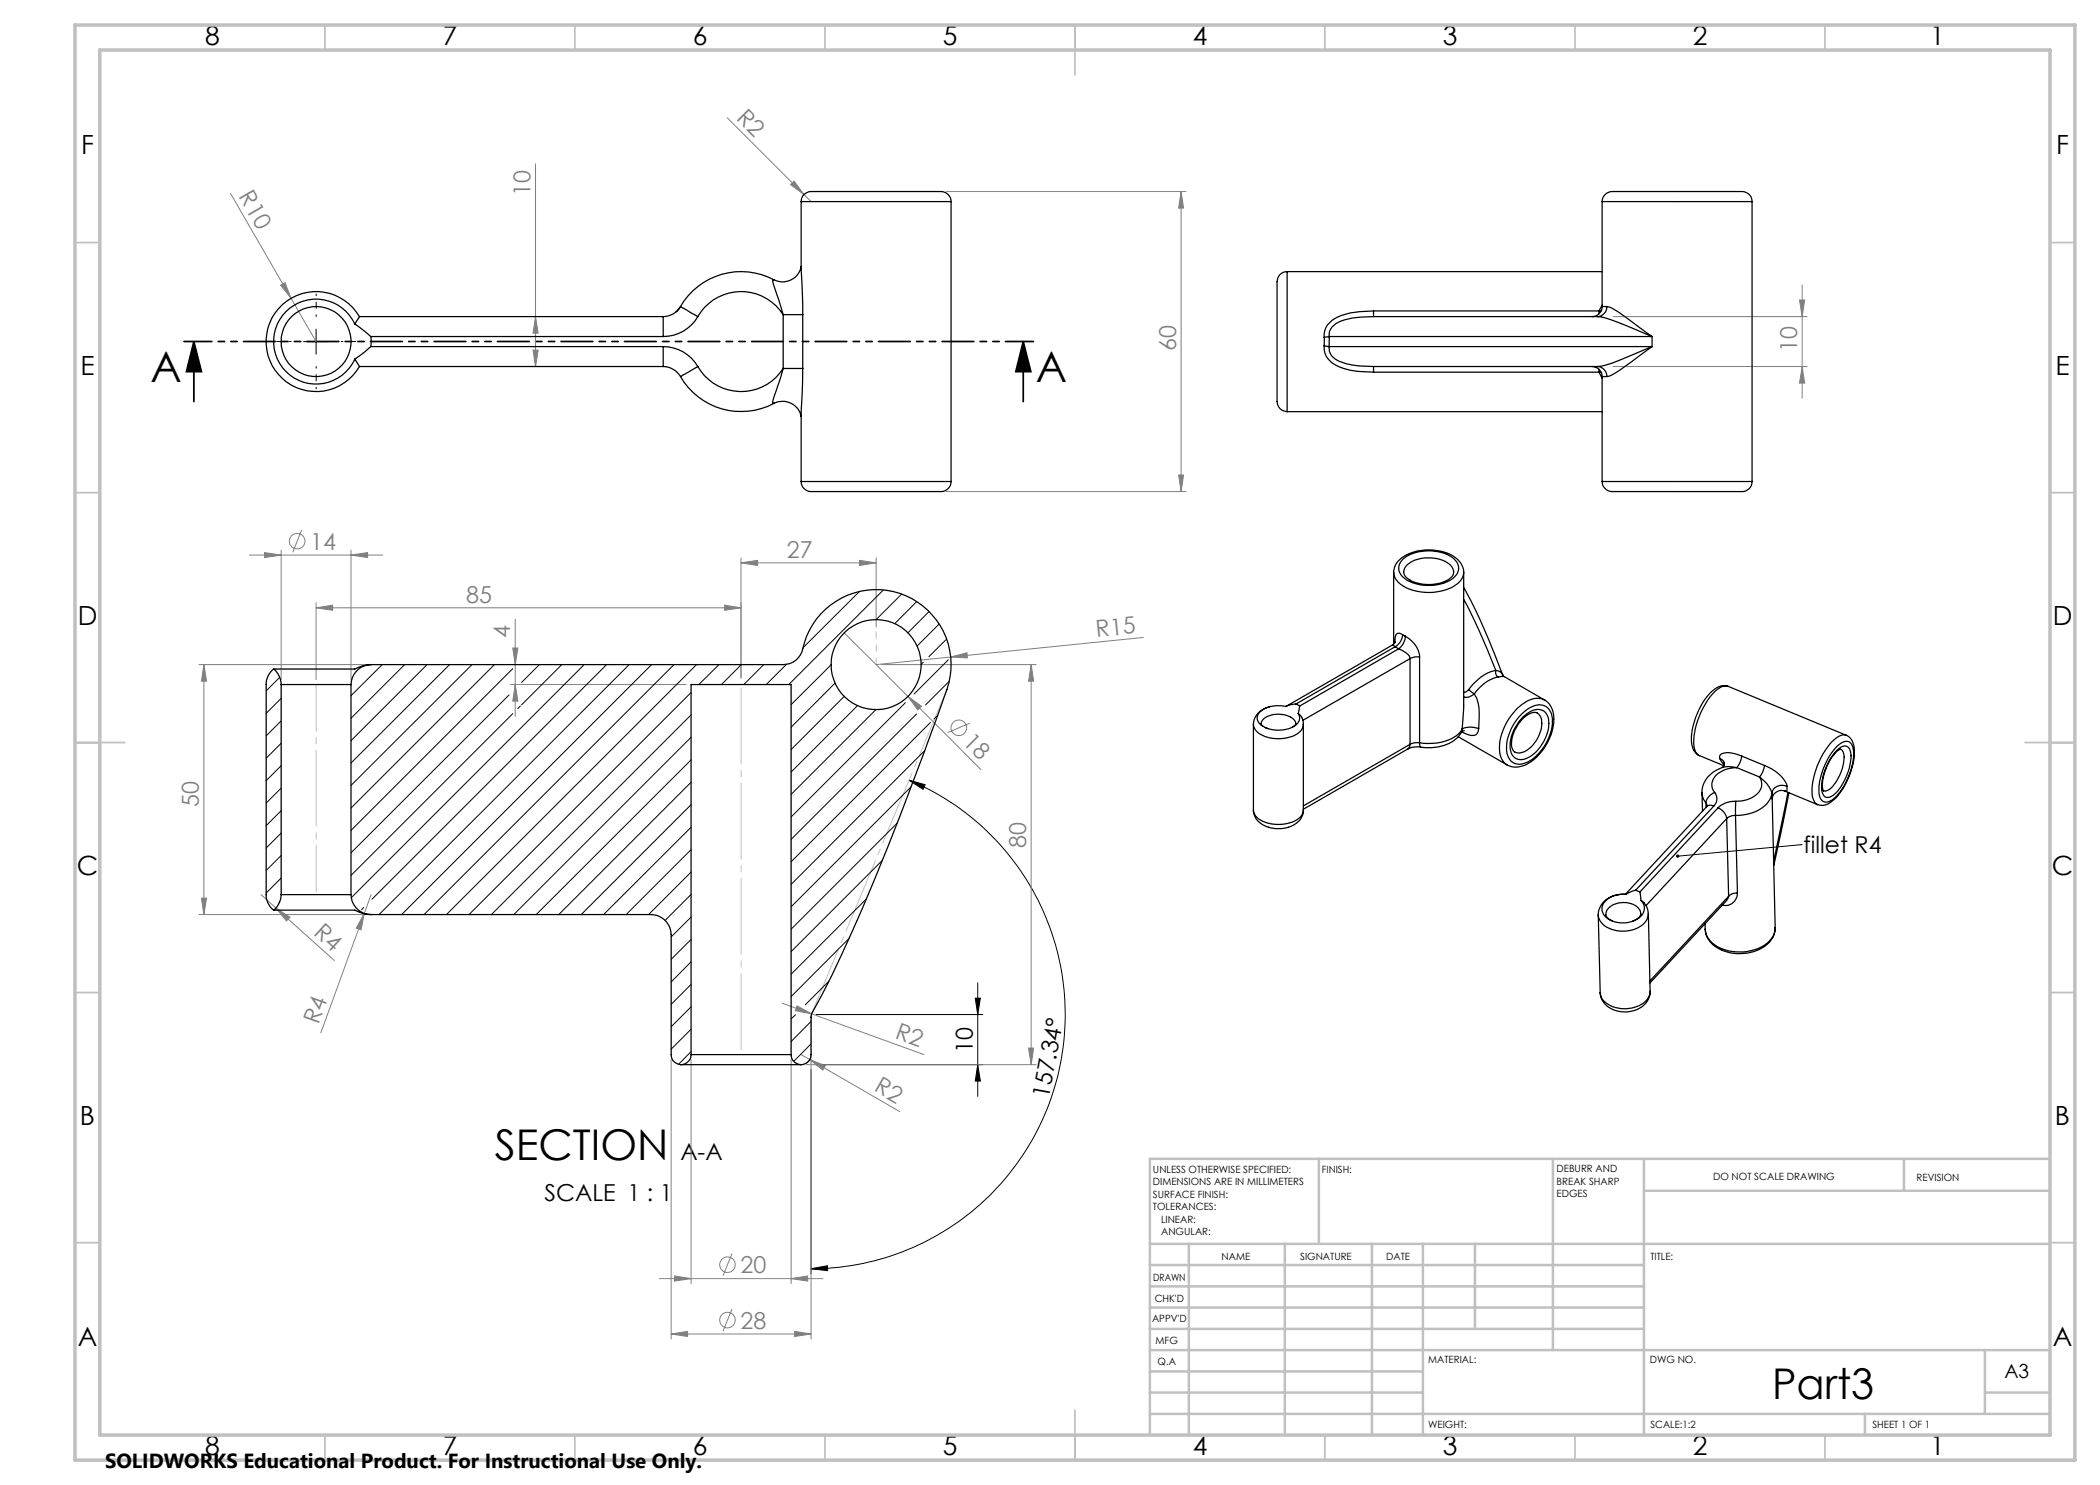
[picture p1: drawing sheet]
<svg xmlns="http://www.w3.org/2000/svg" width="420mm" height="297mm" viewBox="0 0 420 297" stroke-linecap="round" stroke-linejoin="round" font-family="sans-serif">
<g fill="none" stroke="#808080" stroke-width=".2">
<path d="M46.1 38.7l17.1 29.6M107.1 32.8v40.5M145.5 23.6l16.7 16.7M158.1 36.9l.7-.7 2 2.7zM189.2 38.3h48M236.2 38.3l.5 3.3h-1zM236.2 38.3v60M56.1 57l.9-.5 1.2 3.2zM360.4 57v22.7M106.6 70h1l-.5 3.3zM107.1 63.3l.5 3.3h-1zM322.6 63.3h38.8"/>
<path d="M322.6 73.3h38.8M359.9 60h1l-.5 3.3zM360.4 73.3l.5 3.3h-1zM189.2 98.3h48M235.7 95h1l-.5 3.3zM49.9 111h26.7M52.9 110.5l3.3 .5-3.3 .5zM56.2 110v25.9M60.3 106l-1.7 4.5M70.2 111l3.3-.5v1zM70.2 110v25.9M148.2 112.6l3.3-.5v1z"/>
<path d="M148.2 111.6v24M148.2 112.6h27M171.9 112.1l3.3 .5-3.3 .5zM175.2 111.6v13.8M39.8 132.9h33.4M40.8 132.9l.5 3.3h-1zM40.8 132.9v50M63.2 121.6l3.3-.6v1.1zM63.2 120.5v15.4M63.2 121.6h85M102.1 136.9h35.1M102.6 129.6h1l-.6 3.3z"/>
<path d="M103 136.9l.6 3.3h-1zM103 123.8v19.5M144.9 121l3.3 .6-3.3 .5zM168.8 126.6l12.8 12.7M176.2 132.9h31M181.6 139.3l2.7 1.9-.7 .8zM181.6 139.3l14.6 14.6M190.1 131.4l3.3-.8 .1 1zM206.2 132.9l.5 3.3h-1zM206.2 132.9v80M228.7 127.5l-53.5 5.4M194 144.6l-4.5 1.9"/>
<path d="M40.3 179.6h1l-.5 3.3zM52.2 178.9l3 2.7M74.2 178.9l-10 27.6M39.8 182.9h33.4M55.2 181.6l2.8 1.8-.7 .8zM55.2 181.6l11.7 10.5M72.8 182.7l-.6 3.2-.9-.3zM134.2 211.9v55.9M138.2 211.9v44.8M156.4 200.6l28.4 10.3M158.2 211.9v44.8M159.4 201.2l2.9 1.6-3.2-.7z"/>
<path d="M160.2 210.9l1.8 1M161.2 212.9h46M162 211.9l18 10.4M162 211.9l3.1 1.2-.5 .9zM162.2 211.9v55.9M162.2 211a2.02 2.02 0 0 1-1.1 1.7M205.7 209.6h1l-.5 3.3zM131.9 255.7h32.7M134.9 255.2l3.3 .5-3.3 .5zM146.4 250.7l-1.8 4.5M158.2 255.7l3.3-.5v1zM134.2 266.8l3.3-.5v1z"/>
<path d="M134.2 266.8h28M146.4 261.8l-1.8 4.4M158.9 266.3l3.3 .5-3.3 .5z"/>
<circle cx="59.4" cy="108.2" r="1.56"/>
<circle cx="191.8" cy="145.6" r="1.56"/>
<circle cx="145.5" cy="253" r="1.56"/>
<circle cx="145.5" cy="264" r="1.55"/>
</g>
<path d="M38.8 68.3l1.5 6h-3zM38.8 68.3v12M204.6 68.3l1.6 6h-3zM204.6 68.3v12" fill="none" stroke="#000" stroke-width=".35"/>
<g fill="none" stroke="#000" stroke-width=".2">
<path d="M60.7 68.3h5M63.2 65.8v5M181.8 156l3.2 .9-.4 1zM181.8 156a50.8 50.8 0 0 1 30.3 56.9 50.8 50.8 0 0 1-49.9 40.8M360.2 168.9h.1M360.2 168.9l-24.6 2.3M195.1 199.6h1l-.6 3.3zM195.5 196.6v22.7M162.2 213.9v40.8M163.2 212.9h33.4M163.2 202.9h33.4M195.5 212.9l.6 3.3h-1z"/>
<path d="M162.2 253.7l3.3-.6v1z"/>
</g>
<path d="M58.2 68.3h-4.5M63.2 63.3v-4.5M63.2 73.3v4.5M68.2 68.3h4.5" fill="none" stroke="#000" stroke-width=".2" stroke-dasharray="15.2 1.3 1.3 1.3" stroke-dashoffset="14.9"/>
<path d="M206.7 68.3h-169.9" fill="none" stroke="#000" stroke-width=".35" stroke-dasharray="6.3 1.3 1.3 1.3 1.3 1.3" stroke-dashoffset=".8"/>
<path d="M148.2 210.9v-74.3" fill="none" stroke="#c0c0c0" stroke-width=".2" stroke-dasharray="15.2 1.3 1.3 1.3" stroke-dashoffset="-1"/>
<path d="M63.2 136.9v41.5" fill="none" stroke="#c0c0c0" stroke-width=".2" stroke-dasharray="15.2 1.3 1.3 1.3" stroke-dashoffset="5.9"/>
<path d="M175.2 132.9v-6.6" fill="none" stroke="#c0c0c0" stroke-width=".2" stroke-dasharray="15.2 1.3 1.3 1.3" stroke-dashoffset="13.9"/>
<path d="M162.2 212.9v-10" fill="none" stroke="#c0c0c0" stroke-width=".2" stroke-dasharray="15.2 1.3 1.3 1.3" stroke-dashoffset="12.1"/>
<path d="M162.2 202.9l27.2-65" fill="none" stroke="#c0c0c0" stroke-width=".2" stroke-dasharray="15.2 1.3 1.3 1.3" stroke-dashoffset="1"/>
<g fill="none" stroke="#c0c0c0" stroke-width=".35">
<path d="M65 5v5M115 5v5M165 5v5M215 5v10M265 5v5M315 5v5M365 5v5M15 48.5h5M410 48.5h5M15 98.5h5M410 98.5h5M15 148.5h10"/>
<path d="M405 148.5h10M15 198.5h5M410 198.5h5M15 248.5h5M410 248.5h5M65 287v5M115 287v5M165 287v5M215 282v10M265 287v5M315 287v5M365 287v5"/>
</g>
<g fill="none" stroke="#c0c0c0" stroke-width=".5">
<path d="M263.8 231.8v17M310.6 231.8v38.2M328.8 231.8v55.2M328.8 238.2h81.2M380.8 231.8v6.4M410 231.8h-180v55.2M230 248.8h180M230 257.3h98.8M230 253h98.8M237.8 248.8v38.2M257 248.8v38.2M274.4 248.8v38.2"/>
<path d="M284.6 248.8v38.2M295 248.8v17M230 265.8h98.8M230 261.5h98.8M230 278.5h54.6M230 274.3h54.6M230 270h180M397 278.5h13M397 270v12.8M230 282.8h180M373 282.8v4.2"/>
</g>
<path d="M15 5h400v287h-400zM20 10h390v277h-390z" fill="none" stroke="#c0c0c0" stroke-width=".7"/>
<g fill="#000">
<path d="M335.3 171a.34 .34 0 0 1 .5 0 .34 .34 0 0 1-.1 .5 .34 .34 0 0 1-.5-.2l.4-.1-.4 .1z"/>
<path d="M204.6 68.3l1.6 6h-3zM38.8 68.3l1.5 6h-3z"/>
<path d="M195.5 212.9l.6 3.3h-1zM195.1 199.6h1l-.6 3.3z"/>
<path d="M162.2 253.7l3.3-.6v1zM181.8 156l3.2 .9-.4 1z"/>
</g>
<g fill="#808080">
<path d="M56.1 57l.9-.5 1.2 3.2z"/>
<path d="M158.1 36.9l.7-.7 2 2.7z"/>
<path d="M190.1 131.4l3.3-.8 .1 1z"/>
<path d="M72.8 182.7l-.6 3.2-.9-.3z"/>
<path d="M181.6 139.3l2.7 1.9-.7 .8z"/>
<path d="M55.2 181.6l2.8 1.8-.7 .8z"/>
<path d="M162 211.9l3.1 1.2-.5 .9z"/>
<path d="M159.4 201.2l2.9 1.6-3.2-.7z"/>
<path d="M148.2 112.6l3.3-.5v1zM171.9 112.1l3.3 .5-3.3 .5z"/>
<path d="M144.9 121l3.3 .6-3.3 .5zM63.2 121.6l3.3-.6v1.1z"/>
<path d="M206.2 132.9l.5 3.3h-1zM205.7 209.6h1l-.5 3.3z"/>
<path d="M134.9 255.2l3.3 .5-3.3 .5zM158.2 255.7l3.3-.5v1zM52.9 110.5l3.3 .5-3.3 .5zM70.2 111l3.3-.5v1z"/>
<path d="M158.9 266.3l3.3 .5-3.3 .5zM134.2 266.8l3.3-.5v1z"/>
<path d="M359.9 60h1l-.5 3.3zM360.4 73.3l.5 3.3h-1z"/>
<path d="M235.7 95h1l-.5 3.3zM236.2 38.3l.5 3.3h-1zM40.3 179.6h1l-.5 3.3zM40.8 132.9l.5 3.3h-1zM103 136.9l.6 3.3h-1zM102.6 129.6h1l-.6 3.3z"/>
<path d="M107.1 63.3l.5 3.3h-1zM106.6 70h1l-.5 3.3z"/>
</g>
<g fill="none" stroke="#000" stroke-width=".25">
<path d="M154.8 55.9l-.2 .1v.4l2 6.5M154.8 55.9a14 14 0 0 0-18.7 5.4M160.2 40.3a2.23 2.23 0 0 1 2.7-2h23.8a3.5 3.5 0 0 1 3.2 .9l.3 1.1M160.2 53.3a3.7 3.7 0 0 1-5.4 2.6M160.2 40.3h30M160.2 40.3v13.6l.3 9M190.2 40.3v56M257.4 54.3a2.18 2.18 0 0 0-2 2.8v22a3.1 3.1 0 0 0 .9 2.9l1.1 .3M257.4 54.3v28M257.4 54.3h63M320.4 40.3a2.15 2.15 0 0 1 2.7-2h23.7a3.7 3.7 0 0 1 3.3 .9l.3 1.1M320.4 40.3h30"/>
<path d="M320.4 40.3v21M350.4 40.3v56M71 64.8l3.2 2.5M71 71.8l.9 1.5M71 64.8a8.5 8.5 0 0 0-13-3.2 8.5 8.5 0 0 0 0 13.4 8.5 8.5 0 0 0 13-3.2M71.9 63.3l-.9 1.5M71.9 63.3a10 10 0 0 0-15.1-2.7 10 10 0 0 0 0 15.4 10 10 0 0 0 15.1-2.7M71.9 63.3h60.7M71.9 73.3h60.7M74.2 67.3v2M74.2 69.3l-3.2 2.5M74.2 69.3h58.4"/>
<path d="M74.2 67.3h58.4M132.6 69.3a7.9 7.9 0 0 1 7 4M132.6 63.3v4M132.6 73.3a4.2 4.2 0 0 1 3.5 2M132.6 69.3v4M136 61.4l-.8 1M136.1 75.3a14 14 0 0 0 18.7 5.4M136.1 61.3l3.5 2M136.1 61.3a4 4 0 0 1-3.5 2M139.6 73.3l-3.5 2M139.6 73.3a10 10 0 0 0 17 .4M139.6 63.3a7.9 7.9 0 0 1-7 4"/>
<path d="M156.6 73.7l-1.9 5.9a.89 .89 0 0 0 0 1.1h.1M156.6 73.7h3.9M156.6 62.9h3.9M156.6 62.9a10 10 0 0 0-17 .4M156.6 62.9v10.8M160.5 73.7l-.3 9v13.6M160.5 62.9v10.8M264.8 69.2a4.1 4.1 0 0 0 3.1 4.2 16.1 16.1 0 0 0 6.8 1M264.8 69.2l1 .1M264.8 67.4v1.8M265.8 69.3a2.77 2.77 0 0 0 1.9 2.9 16.8 16.8 0 0 0 7 1.1M265.8 69.3h64.6"/>
<path d="M265.8 67.3v2M265.8 67.3h64.6M265.8 67.3l-1 .1M274.7 73.3h44.8M274.7 63.3a14.9 14.9 0 0 0-7.5 1.4 2.63 2.63 0 0 0-1.4 2.6M274.7 63.3h44.8M274.7 73.3v1.1M274.7 62.2a14.4 14.4 0 0 0-8.3 1.9 3.7 3.7 0 0 0-1.6 3.3M274.7 62.2v1.1M274.7 74.4h45.1M274.7 62.2h45.1M318.4 73.3a2.05 2.05 0 0 1 2 2"/>
<path d="M319.5 73.3a1.99 1.99 0 0 1 1.9 2M319.5 63.3a13.3 13.3 0 0 1 4.6 1.4l6.3 2.6M319.8 74.4l.6 1.2M319.8 73.9v.5M319.8 62.2v.6M319.8 62.2h.4M320.2 74.4h-.4M320.4 61.3a2.05 2.05 0 0 1-2 2M320.4 75.3h1M320.4 61.3h1M320.4 75.3v21M320.4 61l-.6 1.2"/>
<path d="M321.4 61.3a8.3 8.3 0 0 1 3.6 2l5.4 4M321.4 61.3a1.99 1.99 0 0 1-1.9 2M330.4 69.3l-5.4 4a8.3 8.3 0 0 1-3.6 2M330.4 69.3l-3.8 1.6a23.8 23.8 0 0 1-7.1 2.4M330.4 67.3v2M154.8 80.7a3.8 3.8 0 0 1 5.4 2.6M160.2 96.3a2.17 2.17 0 0 0 2.7 2h23.8a4.5 4.5 0 0 0 2.6-.3l.3-.3a1.78 1.78 0 0 0 .6-1.4M160.2 96.3h30M257.4 82.3h63M320.4 96.3a2.15 2.15 0 0 0 2.7 2h23.7a4.9 4.9 0 0 0 2.7-.3 1.82 1.82 0 0 0 .9-1.7M320.4 96.3h30M278.7 114.4v14.4"/>
<path d="M280.6 111.9a8.8 8.8 0 0 1 10.2-.2 2.35 2.35 0 0 1-.2 4 8.9 8.9 0 0 1-9.9-.2 2.3 2.3 0 0 1-.1-3.6zM281.4 113a7.3 7.3 0 0 1 8.7 0 1.71 1.71 0 0 1-.5 3 8 8 0 0 1-8.3-.5 1.61 1.61 0 0 1 .1-2.5zM292.7 114.4a4.7 4.7 0 0 0-4-4 9.5 9.5 0 0 0-9.2 1.9l-.5 .8-.3 1.4M292.7 117.5a118.8 118.8 0 0 1 7.8 17.5M292.7 114.4a3.7 3.7 0 0 1-2.4 3.1 10.6 10.6 0 0 1-10.3-.8l-.9-1-.4-1.2M292.7 114.4v27.3l-.3 4.1M292.7 119.9a104.6 104.6 0 0 1 6.5 14.2M54.7 133.8a3.9 3.9 0 0 0-1.5 3.1v42a3.9 3.9 0 0 0 1.5 3.1M54.7 133.8a4.1 4.1 0 0 1 1.5 3.1M56.2 136.9h14M56.2 136.9v42M70.2 136.9v42"/>
<path d="M74.2 132.9l-2.4 .5a2.33 2.33 0 0 1-1.9 .4h-15.2M74.2 132.9h.1M74.2 132.9a4.1 4.1 0 0 0-4 4M74.2 132.9h82.4a3.9 3.9 0 0 0 3.9-3.1 15 15 0 0 1 18.8-11.3 15 15 0 0 1 10.1 19.4l-.7 1.8a778.7 778.7 0 0 1-18.3 46.8 179.6 179.6 0 0 1-8.1 16.3l-.1 8.1a1.99 1.99 0 0 1-2 2M279 129.4l.8 .3M279 129.4l-.5-.4-21.4 12.3M279 129.4l-19.8 11.4M279.1 128.3l-.6 .7M279.8 129.7l.1 .1a4.5 4.5 0 0 1 2 1.6l.1 .3M279.8 129.7l-19.9 11.5M280.5 126.9l.6 .3M280.5 126.9a.86 .86 0 0 0-1-.2 .86 .86 0 0 0-.5 1v.8"/>
<path d="M280.5 126.9a3 3 0 0 1-1.5 2.5M281.1 127.2a5.4 5.4 0 0 1 2.8 4.2M281.1 127.2a3.4 3.4 0 0 1-1.3 2.5M282 131.7v17.2M282 131.7l-21.4 12.4M283.9 131.4a2.85 2.85 0 0 0-1.9 .3M283.9 131.4v17.2M293.8 137.9l1.1 .9M293.8 137.9l-.3 .2a.66 .66 0 0 1-.8 .3M294.9 138.8a8.8 8.8 0 0 1 .9 5.5l-.1 1.4M294.9 138.8a2.05 2.05 0 0 1-2.2 .5M299.2 134.1a8.9 8.9 0 0 0-5.4 3.8"/>
<path d="M299.2 134.1a1.18 1.18 0 0 0 .4 1.3M299.2 134.1l.9 .3 .4 .6M299.6 135.4a8 8 0 0 0-4.7 3.4M300.5 135l.3 .3M300.8 135.3l-1.2 .1M300.8 135.3l8.1 4.7M345.6 137.3a2.95 2.95 0 0 0-3.2 1 14.1 14.1 0 0 0-4.1 10.5 2.82 2.82 0 0 0 1.6 2.3M250.7 144.8a3.1 3.1 0 0 0 2.6 2.6 7.3 7.3 0 0 0 6.7-1.1l.6-.9 .1-.6M250.7 144.8v17.2M252.2 144.8l.4 .4M252.2 144.8a2.22 2.22 0 0 1 2.1-1.8 4.4 4.4 0 0 1 4.8 1.4 .75 .75 0 0 1-.7 1M253 145.5l.6 .2"/>
<path d="M253.5 141.5a3.8 3.8 0 0 0-2.8 3.3M253.9 141.4l-.3 .1M259.2 140.8l-2 .5a5.6 5.6 0 0 0-5.5 1.4 1.85 1.85 0 0 0 1.2 2.7 6.3 6.3 0 0 0 6.5-.7l.4-.5 .1-.6-.3-.9M259.2 140.8l.7 .4M259.6 142.7a2.33 2.33 0 0 1 1.1 2.1M259.9 141.2l-.3 1.5M260.7 144.8v17.2M281.6 149.8l-20.9 12.1M282 148.9l-.1 .5-.3 .4M282 148.9l-21.3 12.3M283.9 148.6a2.85 2.85 0 0 0-1.9 .3M283.9 148.6l.2 .8"/>
<path d="M284.1 149.4h-.4a3.5 3.5 0 0 0-2.1 .4M291.6 147.4l9.8 5.6M292.3 146.5a7.2 7.2 0 0 1-6.6 3l-1.6-.1M292.4 145.8a6.9 6.9 0 0 1-5.8 2.9l-2.7-.1M292.4 145.8l-.1 .7M292.9 146.2l-.6 .3M295.7 145.7a3.9 3.9 0 0 0-3.3 .1M295.7 145.7a1.3 1.3 0 0 1-.6 1.3 1.3 1.3 0 0 1-1.4 0l-1.3-.6M304.3 144a3.4 3.4 0 0 1 3-1.4 2.2 2.2 0 0 1 1 2.5 6.5 6.5 0 0 1-4 5.4 1.51 1.51 0 0 1-1.6-.3 1.51 1.51 0 0 1-.4-1.5 7.7 7.7 0 0 1 2-4.7zM304.3 142.9a5 5 0 0 1 4.2-1.9 3.1 3.1 0 0 1 2 3.8 9.9 9.9 0 0 1-5.4 7.8 2.65 2.65 0 0 1-3.8-2.8 10.2 10.2 0 0 1 3-6.9zM304.6 143.4a4.2 4.2 0 0 1 3.5-1.4 2.66 2.66 0 0 1 1.6 3.2 8.2 8.2 0 0 1-4.7 6.6 2.14 2.14 0 0 1-3-2 8.2 8.2 0 0 1 2.6-6.4zM308.9 140a3.7 3.7 0 0 0-4.1 .6 11.2 11.2 0 0 0-4.8 10.2l.5 1.3 .9 .9"/>
<path d="M308.9 140h.1M309 140a5.1 5.1 0 0 1 1.6 5.7 10.8 10.8 0 0 1-5.8 7.4 3.9 3.9 0 0 1-3.4-.1M339.9 151.1l4.9 2M342.9 158.5a1.97 1.97 0 0 1-.1 2.7M342.9 158.5a2.62 2.62 0 0 0-1.7 2.1M344 151.7l.8 1.2M344 151.7l.5 .3 .3 .5M344.5 153.5a5.5 5.5 0 0 0-4.1 5M344.5 153.5l.2-.1a5.6 5.6 0 0 1 2.6 .1M344.8 152.5a.9 .9 0 0 1-.3 1M347.3 153.5a5.4 5.4 0 0 0-4.7 2.4l-.2 .8v.7l.5 1.1M347.3 153.5l4.6 1.9"/>
<path d="M348.4 151.2a4.7 4.7 0 0 0-4.2-.4l-.3 .4 .1 .5M348.4 151.2a4.4 4.4 0 0 1-1.1 2.3M348.4 151.2l4.5 1.9M351.9 155.4a2.64 2.64 0 0 1-1.1 3.9l-1.4 .6-2.2 .4M351.9 155.4a5.7 5.7 0 0 1 2.5 3.2M352.9 153.1a6.8 6.8 0 0 1 4.5 4.2M352.9 153.1a4.4 4.4 0 0 1-1 2.3M354.4 158.6a4.9 4.9 0 0 1-3.5 3.8l-1.8 .5-2 .2M354.4 158.6v1.1M354.4 159.7l.6 25.8M354.4 159.7v.1M357 158.2a1.88 1.88 0 0 0-2.6 1.6"/>
<path d="M357 158.2l6.5 2.7M357.4 157.3a2.14 2.14 0 0 0-3 1.3M357.4 157.3v.8l-.4 .1M357.6 158.5l-2.9 13.8M357.8 158.5l-3 14.6M367.2 149.5a2.46 2.46 0 0 1 2.7-1.1 3.9 3.9 0 0 1 .7 3.7 13.3 13.3 0 0 1-4.1 7.9 1.54 1.54 0 0 1-1.8 .3 1.54 1.54 0 0 1-.9-1.6 13.5 13.5 0 0 1 3.4-9.2zM367.4 150a1.66 1.66 0 0 1 2.3-.5 5.1 5.1 0 0 1 .2 4.2 9.1 9.1 0 0 1-3.9 5.7 1.1 1.1 0 0 1-1.5-.9 10.7 10.7 0 0 1 2.9-8.5zM368.1 149.9a1.69 1.69 0 0 1 .7 1.9 9.1 9.1 0 0 1-3 6.1l-.5 .3-.6-.1a4.7 4.7 0 0 1 .2-3.6 7.7 7.7 0 0 1 3.2-4.6h.1M369.3 147.1a3.6 3.6 0 0 1 1.6 3.7 14.7 14.7 0 0 1-4.4 9.4 2.89 2.89 0 0 1-3 .7M369.3 147.1a2.56 2.56 0 0 0-2.6 .9 14.8 14.8 0 0 0-4.2 11.5l.4 .9 .6 .5M369.3 147.1l-23.7-9.8a2.84 2.84 0 0 0-2.9 1.3 15.6 15.6 0 0 0-3.9 10.7l.3 1.1 .8 .7M56.2 178.9a4.1 4.1 0 0 1-1.5 3.1"/>
<path d="M56.2 178.9h14M70.2 178.9a4 4 0 0 0 4 4M250.7 162a3.7 3.7 0 0 0 3.1 3.4M250.7 162a3.1 3.1 0 0 0 2.6 2.5 7.3 7.3 0 0 0 6.7-1.1l.6-.9 .1-.5M260.7 162a3.6 3.6 0 0 1-3 3.4 7.1 7.1 0 0 1-4 0M325.2 178.9a5 5 0 0 0-5.5 3.5v.6M325.2 178.9a4.7 4.7 0 0 0-4.7 2.1 2.56 2.56 0 0 0 2.1 3.3 5.3 5.3 0 0 0 6-1.6 2.11 2.11 0 0 0-.4-2.6M327.1 178l.9 .4M327.1 178l-1.9 .9M328 178.4l.2 1.7M341.2 160.6l.2 .4-.1 .3M341.2 160.6l-.5-.8-.3-1.3 .1 3.7"/>
<path d="M341.2 160.6v.9M341.3 161.3l-16.2 17.6M342.8 161.2l-.9-.2-.6 .3M342.8 161.2l-15.7 16.8M343.6 161.6a2.77 2.77 0 0 1 1.7 2.1M343.6 161.6l-15.6 16.8M345.3 163.7l.4 15.5M345.3 163.7l-16.1 17.4M345.7 179.2l-.4 .9M345.7 179.2l-15.7 17M347.1 163.1a2.68 2.68 0 0 0-1.8 .6M347.1 163.1l.4 15.5"/>
<path d="M347.2 160.3a4.6 4.6 0 0 0-3.6 1.3M347.2 160.3l-.1 2.8M347.5 178.6a2.33 2.33 0 0 0-1.8 .6M347.5 178.6a2.43 2.43 0 0 1-3 2.4M54.7 182h15.2a2.33 2.33 0 0 1 1.9 .4l1.2 .4 1.2 .1M74.2 182.9h.1M74.2 182.9h56a4.1 4.1 0 0 1 4 4v24a1.99 1.99 0 0 0 2 2M319.7 183l.3 15.5M322.5 184.2a1.44 1.44 0 0 1-1.3-1.1 1.44 1.44 0 0 1 .6-1.5 4.6 4.6 0 0 1 5.9 0 1.27 1.27 0 0 1-.4 2.2l-.8 .4M328.2 180.1a3.2 3.2 0 0 1 1.5 2.6M329.7 182.7a3.9 3.9 0 0 1-3.7 3.4 6.1 6.1 0 0 1-5.7-1.6l-.4-.6-.2-.9M329.7 182.7l.3 15.6"/>
<path d="M330 198.3a4.5 4.5 0 0 1-4.6 4.1 4.9 4.9 0 0 1-5.3-3.2l-.1-.7M330 198.3a3.7 3.7 0 0 1-3.1 3.2 6.1 6.1 0 0 1-6.5-1.8l-.4-1.2M341 184.7v1.1M345.3 180.1l-15.3 16.5M355 185.5a5.1 5.1 0 0 1-3.7 4.6 8.4 8.4 0 0 1-9.4-1.9l-.7-1.2-.1-1.2M355 185.5a5 5 0 0 1-3.8 4.4 8.9 8.9 0 0 1-9.2-1.7l-.5-.8-.5-1.6M136.2 212.9h24M138.2 210.9a2.05 2.05 0 0 1-2 2M138.2 210.9h20M138.2 210.9v-74h20v74M158.2 210.9a2.05 2.05 0 0 0 2 2"/>
<circle cx="63.2" cy="68.3" r="7"/>
<circle cx="175.2" cy="132.9" r="9"/>
</g>
<g fill="none" stroke="#000" stroke-width=".2">
<path d="M171.9 118.3l-11.3 11.3M176.7 118l-18.9 18.9M180.3 118.8l-5.1 5.1M56 135.5l-2.8 2.7M56.2 139.7l-3 3M76.4 132.9l-6.2 6.2M80.9 132.9l-10.7 10.7M85.4 132.9l-15.2 15.2M89.9 132.9l-19.7 19.7M94.4 132.9l-24.2 24.2M98.9 132.9l-28.7 28.7M101.8 139l-31.6 31.6"/>
<path d="M102.6 133.7l-32.4 32.4M107.9 132.9l-3.6 3.6M112.4 132.9l-8.1 8.1M116.8 132.9l-46.5 46.6M121.3 132.9l-46.9 46.9M125.8 132.9l-50 50M130.3 132.9l-50 50M134.8 132.9l-50 50M138.2 138.5l-44.4 44.4M139.3 132.9l-50 50M143.8 132.9l-4 4M148.3 132.9l-4 4"/>
<path d="M152.8 132.9l-4 4M157.3 132.9l-4.1 4M166.2 133l-8 7.9M167 136.6l-8.8 8.8M168.8 139.3l-10.6 10.6M183.3 120.3l-4.4 4.4M184.6 132.5l-.4 .4M185.8 122.3l-4.2 4.3M187.8 124.8l-4.4 4.4M189.3 127.8l-3.5 3.5M189.7 132l-6.9 6.8M189.8 136.3l-4.7 4.7"/>
<path d="M56.2 157.6l-3 3M56.2 144.2l-3 3M56.2 148.7l-3 3M56.2 153.1l-3 3M102.6 142.7l-32.4 32.4M104.1 141.2l-.6 .5M138.2 143l-39.9 39.9M138.2 147.5l-35.4 35.4M138.2 152l-31 30.9M138.2 156.5l-26.4 26.4M171.5 141.1l-13.3 13.3M175.2 141.9l-17 17"/>
<path d="M181.1 140.5l-22.9 22.9M182.2 157.3l-24 24.1M183.3 142.8l-25.1 25.1M184.9 150.1l-26.7 26.8M186.1 144.5l-27.9 27.9M187.5 143.1l-.7 .7M56.2 166.6l-3 3M56.2 175.6l-3 3M56.2 162.1l-3 3M56.2 171.1l-3 3M138.2 160.9l-22 22M138.2 165.4l-17.5 17.5"/>
<path d="M138.2 169.9l-13 13M138.2 174.4l-8.5 8.5M138.2 178.9l-5.2 5.2M173.3 179.8l-15.1 15M176.5 172.1l-18.3 18.2M179.4 164.6l-21.2 21.2M56 180.3l-.2 .2M72.7 181.5l-.4 .5M138.2 183.4l-4 4M138.2 187.9l-4 4M138.2 192.4l-4 4M138.2 196.9l-4 4"/>
<path d="M165.8 196.2l-4.8 4.8M169.8 187.7l-11.6 11.6M138.2 201.4l-4 3.9M138.2 205.8l-4 4M138.2 210.3l-2.5 2.6M159.1 202.9l-.9 .9M160.4 210.6l-1.6 1.7M162.2 204.3l-4 4M162.2 208.8l-1.7 1.7"/>
</g>
<g font-size="8.5">
<text x="30.1" y="76.5">A</text>
<text x="207.2" y="76.5">A</text>
<text x="98.9" y="232">SECTION</text>
<text x="354.4" y="279.7">Part3</text>
</g>
<g font-size="5.3">
<text x="41" y="9">8</text>
<text x="88.5" y="9">7</text>
<text x="138.5" y="9">6</text>
<text x="188.5" y="9">5</text>
<text x="238.5" y="9">4</text>
<text x="288.5" y="9">3</text>
<text x="338.5" y="9">2</text>
<text x="386" y="9">1</text>
<text x="16.2" y="30.7">F</text>
<text x="411.2" y="30.7">F</text>
<text x="16.1" y="75">E</text>
<text x="411.1" y="75">E</text>
<text x="15.5" y="125">D</text>
<text x="410.5" y="125">D</text>
<text x="15.4" y="175">C</text>
<text x="410.4" y="175">C</text>
<text x="16" y="225">B</text>
<text x="411" y="225">B</text>
<text x="15.5" y="269.2">A</text>
<text x="410.5" y="269.2">A</text>
<text x="41" y="291">8</text>
<text x="88.5" y="291">7</text>
<text x="138.5" y="291">6</text>
<text x="188.5" y="291">5</text>
<text x="238.5" y="291">4</text>
<text x="288.5" y="291">3</text>
<text x="338.5" y="291">2</text>
<text x="386" y="291">1</text>
</g>
<g font-size="4.7" fill="#808080">
<text x="147.1" y="23.7" transform="rotate(45 147.1 23.7)">R2</text>
<text x="47.6" y="39.3" transform="rotate(60 47.6 39.3)">R10</text>
<text x="106.1" y="39.2" transform="rotate(-90 106.1 39.2)">10</text>
<text x="235.2" y="70.1" transform="rotate(-90 235.2 70.1)">60</text>
<text x="359.4" y="70.4" transform="rotate(-90 359.4 70.4)">10</text>
<text x="62" y="109.9">14</text>
<text x="157.4" y="111.5">27</text>
<text x="93.3" y="120.5">85</text>
<text x="102.1" y="127.7" transform="rotate(-90 102.1 127.7)">4</text>
<text x="219.3" y="127.4" transform="rotate(-6 219.3 127.4)">R15</text>
<text x="192.4" y="148.6" transform="rotate(45 192.4 148.6)">18</text>
<text x="39.8" y="161.4" transform="rotate(-90 39.8 161.4)">50</text>
<text x="205.2" y="169.6" transform="rotate(-90 205.2 169.6)">80</text>
<text x="62.6" y="186.9" transform="rotate(42 62.6 186.9)">R4</text>
<text x="63.7" y="205" transform="rotate(-70 63.7 205)">R4</text>
<text x="178.8" y="207.7" transform="rotate(20 178.8 207.7)">R2</text>
<text x="174.6" y="218.1" transform="rotate(30 174.6 218.1)">R2</text>
<text x="148.1" y="254.6">20</text>
<text x="148.1" y="265.7">28</text>
</g>
<g font-size="4.7">
<text x="360.7" y="170.7">fillet R4</text>
<text x="194.6" y="210.6" transform="rotate(-90 194.6 210.6)">10</text>
<text x="209.8" y="219.8" transform="rotate(-80 209.8 219.8)">157.34°</text>
<text x="136.1" y="231.9">A-A</text>
<text x="108.9" y="240.2">SCALE 1 : 1</text>
</g>
<text font-size="4.1" x="21" y="293.7">SOLIDWORKS Educational Product. For Instructional Use Only.</text>
<text font-size="3.9" x="400.9" y="275.5">A3</text>
<g font-size="2">
<text x="230.6" y="234.6">UNLESS OTHERWISE SPECIFIED:</text>
<text x="230.6" y="237.1">DIMENSIONS ARE IN MILLIMETERS</text>
<text x="230.6" y="239.6">SURFACE FINISH:</text>
<text x="264.4" y="234.6">FINISH:</text>
<text x="311.3" y="234.5">DEBURR AND</text>
<text x="311.3" y="237">BREAK SHARP</text>
<text x="311.3" y="239.5">EDGES</text>
<text x="342.6" y="236">DO NOT SCALE DRAWING</text>
<text x="383.3" y="236.2">REVISION</text>
<text x="230.6" y="242.1">TOLERANCES:</text>
<text x="232.2" y="244.6">LINEAR:</text>
<text x="232.2" y="247.1">ANGULAR:</text>
<text x="244.3" y="252">NAME</text>
<text x="260" y="251.9">SIGNATURE</text>
<text x="277.2" y="251.9">DATE</text>
<text x="330.1" y="251.9">TITLE:</text>
<text x="230.6" y="256.1">DRAWN</text>
<text x="230.9" y="260.3">CHK'D</text>
<text x="230.4" y="264.4">APPV'D</text>
<text x="231.1" y="268.8">MFG</text>
<text x="231.5" y="273">Q.A</text>
<text x="285.6" y="272.5">MATERIAL:</text>
<text x="330" y="272.5">DWG NO.</text>
<text x="285.6" y="285.5">WEIGHT:</text>
<text x="330.1" y="285.6">SCALE:1:2</text>
<text x="374.5" y="285.6">SHEET 1 OF 1</text>
</g>
</svg>
